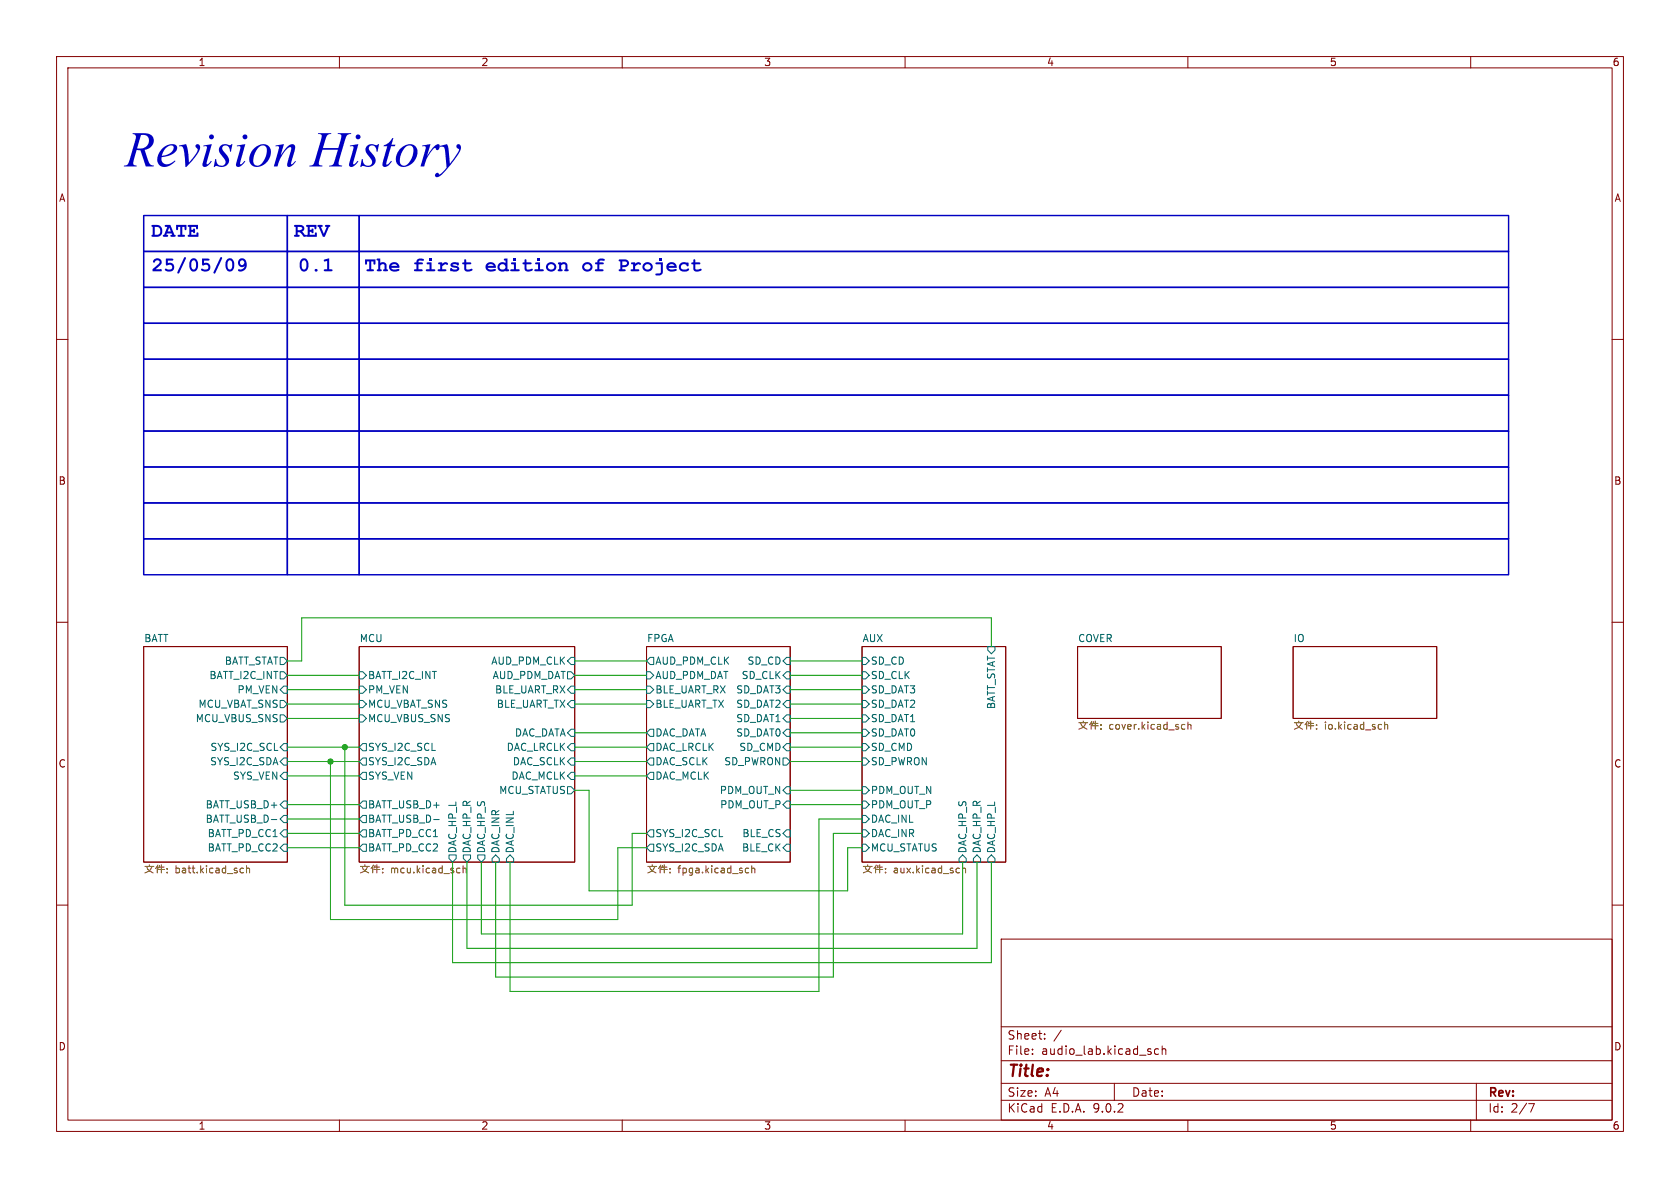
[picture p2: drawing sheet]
<svg xmlns="http://www.w3.org/2000/svg" width="297mm" height="210mm" viewBox="0 0 297 210" stroke-linecap="round" stroke-linejoin="round" font-family="sans-serif">
<g fill="none" stroke="#840000" stroke-width=".18">
<path d="M10 10h277v190h-277zM12 12h273v186h-273zM60 10v2M110 10v2M160 10v2M210 10v2M260 10v2M10 60h2M285 60h2M10 110h2M25.4 114.3h25.4v38.1h-25.4zM63.5 114.3h38.1v38.1h-38.1z"/>
<path d="M114.3 114.3h25.4v38.1h-25.4zM152.4 114.3h25.4v38.1h-25.4zM190.5 114.3h25.4v12.7h-25.4zM228.6 114.3h25.4v12.7h-25.4zM285 110h2M10 160h2M177 166h108v32h-108zM285 160h2M60 198v2M110 198v2M160 198v2M177 194.5h108"/>
<path d="M177 191.5h108M177 187.5h108M177 181.5h108M182.5 186.3v.1M182.5 185.5v.1M184.7 183.6v.1M184.7 182.8v.1M187.6 182.1l-1.3 2M197 191.5v3M204.8 185.5l-.4-.1-.3 .3v.4l.1 .2h.6M205.5 185.5l.2-.1 .3 .1 .1 .9M205.5 184.9v1.5"/>
<path d="M210 198v2M260 198v2M261 191.5v6.5M270.2 195.1h1l-.6 1.5"/>
</g>
<g fill="none" stroke="#725600" stroke-width=".18">
<path d="M190.7 127.8h1.6M191 127.8l.2 .4 1 .7M191.5 127.5v.3M192 127.8l-.6 .8-.7 .3M192.9 127.8v1.1M193 127.5l-.4 .6M193.1 128.3h1.1M193.3 127.9h.8M193.3 127.6l-.2 .5M193.6 127.5v1.4M194.7 128.8v.1M194.7 128.1v.1"/>
<path d="M209.1 128.1h.4M209.5 128.8l-.4 .1M210 128.2l.2-.1h.3l.1 .8M210 127.6v1.3M228.8 127.8h1.6M229.1 127.8l.2 .4 1 .7M229.6 127.5v.3M230.1 127.8l-.6 .8-.7 .3M231 127.8v1.1M231.1 127.5l-.4 .6M231.2 128.3h1.1M231.4 127.9h.8"/>
<path d="M231.4 127.6l-.2 .5M231.7 127.5v1.4M232.8 128.8v.1M232.8 128.1v.1M244.8 127.6v1.3M244.8 128.2l.2-.1h.3v.8M25.6 153.2h1.6M25.9 153.2l.2 .4 1 .7M26.4 152.9v.3M26.9 153.2l-.6 .8-.7 .3M27.8 153.2v1.1M27.9 152.9l-.4 .6"/>
<path d="M28 153.7h1.1M28.2 153.3h.8M28.2 153l-.2 .5M28.5 152.9v1.4M29.6 154.2v.1M29.6 153.5v.1M42.7 153.5h.3M43 154.2l-.3 .1M43.6 153.6l.2-.1h.3v.8M43.6 153v1.3M63.7 153.2h1.6M64 153.2l.2 .4 1 .7"/>
<path d="M64.5 152.9v.3M65 153.2l-.6 .8-.7 .3M65.9 153.2v1.1M66 152.9l-.4 .6M66.1 153.7h1.1M66.3 153.3h.8M66.3 153l-.2 .5M66.6 152.9v1.4M67.7 154.2v.1M67.7 153.5v.1M81.2 153.5h.1M81.3 154.2l-.1 .1"/>
<path d="M81.9 153.6l.1-.1h.3l.1 .8M81.9 153v1.3M114.5 153.2h1.6M114.8 153.2l.2 .4 1 .7M115.3 152.9v.3M115.8 153.2l-.6 .8-.7 .3M116.7 153.2v1.1M116.8 152.9l-.4 .6M116.9 153.7h1.1M117.1 153.3h.8M117.1 153l-.2 .5M117.4 152.9v1.4"/>
<path d="M118.5 154.2v.1M118.5 153.5v.1M132 153.5h.4M132.4 154.2l-.4 .1M132.9 153.6l.2-.1h.3l.1 .8M132.9 153v1.3M152.6 153.2h1.6M152.9 153.2l.2 .4 1 .7M153.4 152.9v.3M153.9 153.2l-.6 .8-.7 .3M154.8 153.2v1.1M154.9 152.9l-.4 .6"/>
<path d="M155 153.7h1.1M155.2 153.3h.8M155.2 153l-.2 .5M155.5 152.9v1.4M156.6 154.2v.1M156.6 153.5v.1M170.2 153.6l.1-.1h.3l.1 .8M170.2 153v1.3"/>
</g>
<g fill="none" stroke="#006464" stroke-width=".18">
<path d="M49.5 118.7h.7l.6 .7-.6 .6h-.7zM49.5 116.2h.7l.6 .6-.6 .7h-.7zM63.5 118.7h.6l.7 .7-.7 .6h-.6zM100.3 116.8l.7-.6h.6v1.3h-.6zM100.3 118.7h.7l.6 .7-.6 .6h-.7zM114.3 118.7h.6l.7 .7-.7 .6h-.6zM114.9 116.2h.7v1.3h-.7l-.6-.7zM139.1 116.2h.6v1.3h-.6l-.7-.7zM139.1 118.7h.6v1.3h-.6l-.7-.6zM152.4 116.2h.6l.7 .6-.7 .7h-.6zM152.4 118.7h.6l.7 .7-.7 .6h-.6zM174.6 114.3h1.3v.6l-.6 .7-.7-.7z"/>
<path d="M49.5 123.8h.7l.6 .7-.6 .6h-.7zM49.5 126.4h.7l.6 .6-.6 .6h-.7zM50.2 131.4h.6v1.3h-.6l-.7-.6zM50.2 134h.6v1.3h-.6l-.7-.7zM50.2 136.5h.6v1.3h-.6l-.7-.6zM50.2 121.3h.6v1.3h-.6l-.7-.7zM63.5 123.8h.6l.7 .7-.7 .6h-.6zM63.5 126.4h.6l.7 .6-.7 .6h-.6zM63.5 121.3h.6l.7 .6-.7 .7h-.6zM64.1 131.4h.7v1.3h-.7l-.6-.6zM64.1 134h.7v1.3h-.7l-.6-.7zM64.1 136.5h.7v1.3h-.7l-.6-.6z"/>
<path d="M100.3 124.5l.7-.7h.6v1.3h-.6zM100.3 129.5l.7-.6h.6v1.3h-.6zM100.3 134.6l.7-.6h.6v1.3h-.6zM100.3 139.1h.7l.6 .6-.6 .6h-.7zM101 121.3h.6v1.3h-.6l-.7-.7zM101 131.4h.6v1.3h-.6l-.7-.6zM101 136.5h.6v1.3h-.6l-.7-.6zM114.3 121.3h.6l.7 .6-.7 .7h-.6zM114.3 123.8h.6l.7 .7-.7 .6h-.6zM114.9 128.9h.7v1.3h-.7l-.6-.7zM114.9 131.4h.7v1.3h-.7l-.6-.6zM114.9 136.5h.7v1.3h-.7l-.6-.6z"/>
<path d="M114.9 134h.7v1.3h-.7l-.6-.7zM138.4 134h.7l.6 .6-.6 .7h-.7zM139.1 131.4h.6v1.3h-.6l-.7-.6zM139.1 128.9h.6v1.3h-.6l-.7-.7zM139.1 126.4h.6v1.2h-.6l-.7-.6zM139.1 123.8h.6v1.3h-.6l-.7-.6zM139.1 121.3h.6v1.3h-.6l-.7-.7zM139.1 139.1h.6v1.2h-.6l-.7-.6zM152.4 139.1h.6l.7 .6-.7 .6h-.6zM152.4 128.9h.6l.7 .6-.7 .7h-.6zM152.4 126.4h.6l.7 .6-.7 .6h-.6zM152.4 123.8h.6l.7 .7-.7 .6h-.6z"/>
<path d="M152.4 121.3h.6l.7 .6-.7 .7h-.6zM152.4 131.4h.6l.7 .7-.7 .6h-.6zM152.4 134h.6l.7 .6-.7 .7h-.6zM48 144.9h.9M50.2 146.7h.6v1.3h-.6l-.7-.7zM50.2 149.2h.6v1.3h-.6l-.7-.6zM50.2 141.6h.6v1.3h-.6l-.7-.7zM50.2 144.1h.6v1.3h-.6l-.7-.6zM64.1 146.7h.7v1.3h-.7l-.6-.7zM64.1 149.2h.7v1.3h-.7l-.6-.6zM64.1 141.6h.7v1.3h-.7l-.6-.7zM64.1 144.1h.7v1.3h-.7l-.6-.6z"/>
<path d="M76.7 144.9h.9M79.4 151.1h1.2v.7l-.6 .6-.6-.6zM81.9 151.1h1.3v.7l-.7 .6-.6-.6zM84.5 151.1h1.2v.7l-.6 .6-.6-.6zM87.6 151.1l.7 .7v.6h-1.3v-.6zM90.2 151.1l.6 .7v.6h-1.3v-.6zM114.9 146.7h.7v1.3h-.7l-.6-.7zM114.9 149.2h.7v1.3h-.7l-.6-.6zM139.1 141.6h.6v1.3h-.6l-.7-.7zM139.1 149.2h.6v1.3h-.6l-.7-.6zM139.1 146.7h.6v1.3h-.6l-.7-.7zM152.4 149.2h.6l.7 .7-.7 .6h-.6z"/>
<path d="M152.4 141.6h.6l.7 .6-.7 .7h-.6zM152.4 144.1h.6l.7 .7-.7 .6h-.6zM152.4 146.7h.6l.7 .6-.7 .7h-.6zM170.2 151.1l.6 .7v.6h-1.3v-.6zM172.1 151.8l.6-.7 .7 .7v.6h-1.3zM175.3 151.1l.6 .7v.6h-1.3v-.6z"/>
</g>
<g fill="none" stroke="#009600" stroke-width=".18">
<path d="M50.8 119.4h12.7M101.6 116.8h12.7M101.6 119.4h12.7M139.7 116.8h12.7M139.7 119.4h12.7M175.3 114.3v-5.1h-122v7.6h-2.5M50.8 134.6h12.7M50.8 132.1h12.7M50.8 137.2h12.7M50.8 121.9h12.7M50.8 124.5h12.7M50.8 127h12.7"/>
<path d="M58.4 134.6v28h50.8v-12.7h5.1M61 132.1v27.9h50.8v-12.7h2.5M101.6 139.7h2.5v17.8h45.8v-7.6h2.5M101.6 134.6h12.7M101.6 132.1h12.7M101.6 137.2h12.7M101.6 121.9h12.7M101.6 124.5h12.7M101.6 129.5h12.7M139.7 139.7h12.7M139.7 134.6h12.7M139.7 132.1h12.7"/>
<path d="M139.7 121.9h12.7M139.7 124.5h12.7M139.7 129.5h12.7M139.7 127h12.7M50.8 147.3h12.7M50.8 144.8h12.7M50.8 149.9h12.7M50.8 142.2h12.7M80 152.4v17.8h95.3v-17.8M82.5 152.4v15.2h90.2v-15.2M85.1 152.4v12.7h85.1v-12.7M139.7 142.2h12.7"/>
<path d="M152.4 147.3h-5.1v25.4h-59.7v-20.3M152.4 144.8h-7.6v30.5h-54.6v-22.9"/>
</g>
<path d="M63.5 38.1h203.2v6.4h-203.2zM63.5 50.8h203.2v6.4h-203.2zM63.5 44.5h203.2v6.3h-203.2zM63.5 57.2h203.2v6.3h-203.2zM63.5 69.9h203.2v6.3h-203.2zM63.5 76.2h203.2v6.4h-203.2zM63.5 63.5h203.2v6.4h-203.2zM63.5 82.6h203.2v6.3h-203.2zM63.5 95.3h203.2v6.3h-203.2zM63.5 88.9h203.2v6.4h-203.2z" fill="none" stroke="#0000c2" stroke-width=".25"/>
<g fill="#0000c2">
<path d="M79.8 46.5l.4-.1h.5a.26 .26 0 0 1 .4 .2 .26 .26 0 0 1-.3 .3l-.4-.2-.3 .1v.1a1.11 1.11 0 0 1 1.1 .5 .91 .91 0 0 1-1.4 .5 .27 .27 0 0 1-.3-.2 .27 .27 0 0 1 .2-.3 .27 .27 0 0 1 .3 .2h.1a.41 .41 0 0 0 .7-.2h-.1a.96 .96 0 0 1-1.1-.6z"/>
<path d="M82.1 45.9h.3v.5l.9 .1-.1 .2h-.8v.7a.64 .64 0 0 0 1 .1l.1 .1a.83 .83 0 0 1-1.4-.1v-.8h-.3l-.1-.1 .1-.2h.3z"/>
<path d="M96.7 46.7a.9 .9 0 0 1 1.4-.2 .9 .9 0 0 1 0 1.4 .9 .9 0 0 1-1.4-.2l-.2-.5h.4a.53 .53 0 0 0 .4 .5 .53 .53 0 0 0 .6-.4 .53 .53 0 0 0-.3-.6l-.5 .1-.2 .4h-.4z"/>
<path d="M98.7 46.4h.5v.1a.67 .67 0 0 1 .7-.1 .67 .67 0 0 1 .4 .5v.7h.2v.3l-.5 .1-.3-.2 .3-.2v-.7a.4 .4 0 0 0-.4-.2 .4 .4 0 0 0-.4 .2v.7l.2 .1 .1 .2-.3 .1-.6-.1v-.2l.2-.1v-.9l-.2-.1z"/>
<path d="M122.6 45.9h.3v.5l.9 .1-.1 .2h-.8v.7a.64 .64 0 0 0 1 .1l.1 .1a.83 .83 0 0 1-1.4-.1v-.8h-.3l-.1-.1 .1-.2h.3z"/>
<path d="M57.3 45.9l.9-.2v1.9h.5v.3h-1.4v-.3h.5v-1.5l-.5 .1z"/>
<path d="M42.3 45.8a.82 .82 0 0 1 1 0 .82 .82 0 0 1 .3 .9 1.04 1.04 0 0 1-.4 1 1.04 1.04 0 0 1-1.1 .1 .23 .23 0 0 1 .1-.2 .23 .23 0 0 1 .3 0 .82 .82 0 0 0 .8-.6 .71 .71 0 0 1-.8 .1 .71 .71 0 0 1-.4-.7h.3a.4 .4 0 0 0 .5 .4 .4 .4 0 0 0 .3-.6 .4 .4 0 0 0-.6-.1l-.2 .3h-.3z"/>
</g>
<g fill="none" stroke="#0000c2" stroke-width=".25">
<path d="M25.4 38.1h25.4v6.4h-25.4zM50.8 38.1h12.7v6.4h-12.7zM25.4 50.8h25.4v6.4h-25.4zM25.4 57.2h25.4v6.3h-25.4zM25.4 44.5h25.4v6.3h-25.4zM50.8 57.2h12.7v6.3h-12.7zM50.8 44.5h12.7v6.3h-12.7zM50.8 50.8h12.7v6.4h-12.7zM25.4 76.2h25.4v6.4h-25.4zM25.4 69.9h25.4v6.3h-25.4zM25.4 63.5h25.4v6.4h-25.4zM50.8 76.2h12.7v6.4h-12.7z"/>
<path d="M50.8 69.9h12.7v6.3h-12.7zM50.8 63.5h12.7v6.4h-12.7zM25.4 82.6h25.4v6.3h-25.4zM25.4 88.9h25.4v6.4h-25.4zM25.4 95.3h25.4v6.3h-25.4zM50.8 95.3h12.7v6.3h-12.7zM50.8 82.6h12.7v6.3h-12.7zM50.8 88.9h12.7v6.4h-12.7z"/>
</g>
<g fill="#009600" stroke="#009600" stroke-width=".18">
<circle cx="61" cy="132.1" r=".46"/>
<circle cx="58.4" cy="134.6" r=".46"/>
</g>
<text font-size="8.8" fill="#0000c2" x="22.1" y="31.7">RevisionHistory</text>
<g font-size="3.5" fill="#0000c2">
<text x="26.7" y="42.8">DATE</text>
<text x="51.9" y="42.8">REV</text>
<text x="26.8" y="48.9">25/05/09</text>
<text x="52.7" y="48.9">0.1</text>
<text x="64.4" y="48.9">The first</text>
<text x="85.7" y="48.9">edition</text>
<text x="102.8" y="48.9">of</text>
<text x="109.2" y="48.9">Project</text>
</g>
<text font-size="2.8" fill="#840000" x="178" y="190.9">Title:</text>
<g font-size="2.1" fill="#840000">
<text x="178" y="184">Sheet:</text>
<text x="178" y="186.7">File:</text>
<text x="184.1" y="186.7">audio_lab.kicad_sch</text>
<text x="178" y="196.9">KiCad</text>
<text x="178" y="194.1">Size:</text>
<text x="184.7" y="194.1">A4</text>
<text x="185.7" y="196.9">E.D.A.</text>
<text x="193.3" y="196.9">9.0.2</text>
<text x="200" y="194.1">Date:</text>
<text x="263" y="194.3">Rev:</text>
<text x="263" y="196.9">Id:</text>
<text x="267.1" y="196.9">2/7</text>
</g>
<g font-size="1.8" fill="#840000">
<text x="35" y="11.9">1</text>
<text x="85" y="11.9">2</text>
<text x="135" y="11.9">3</text>
<text x="185" y="11.9">4</text>
<text x="235" y="11.9">5</text>
<text x="285" y="11.9">6</text>
<text x="10.3" y="35.9">A</text>
<text x="285.3" y="35.9">A</text>
<text x="10.3" y="85.9">B</text>
<text x="285.3" y="85.9">B</text>
<text x="10.3" y="135.9">C</text>
<text x="285.3" y="135.9">C</text>
<text x="10.3" y="185.9">D</text>
<text x="285.3" y="185.9">D</text>
<text x="35" y="199.9">1</text>
<text x="85" y="199.9">2</text>
<text x="135" y="199.9">3</text>
<text x="185" y="199.9">4</text>
<text x="235" y="199.9">5</text>
<text x="285" y="199.9">6</text>
</g>
<g font-size="1.8" fill="#006464">
<text x="25.4" y="113.6">BATT</text>
<text x="63.5" y="113.6">MCU</text>
<text x="114.3" y="113.6">FPGA</text>
<text x="152.4" y="113.6">AUX</text>
<text x="190.5" y="113.6">COVER</text>
<text x="228.6" y="113.6">IO</text>
<text x="39.6" y="117.7">BATT_STAT</text>
<text x="86.8" y="117.7">AUD_PDM_CLK</text>
<text x="115.8" y="117.7">AUD_PDM_CLK</text>
<text x="132" y="117.7">SD_CD</text>
<text x="153.9" y="117.7">SD_CD</text>
<text x="35" y="125.3">MCU_VBAT_SNS</text>
<text x="36.9" y="120.2">BATT_I2C_INT</text>
<text x="41.9" y="122.8">PM_VEN</text>
<text x="65" y="120.2">BATT_I2C_INT</text>
<text x="65" y="125.3">MCU_VBAT_SNS</text>
<text x="65" y="122.8">PM_VEN</text>
<text x="87" y="120.2">AUD_PDM_DAT</text>
<text x="87.4" y="122.8">BLE_UART_RX</text>
<text x="87.7" y="125.3">BLE_UART_TX</text>
<text x="115.8" y="120.2">AUD_PDM_DAT</text>
<text x="115.8" y="122.8">BLE_UART_RX</text>
<text x="115.8" y="125.3">BLE_UART_TX</text>
<text x="130.1" y="125.3">SD_DAT2</text>
<text x="130.1" y="122.8">SD_DAT3</text>
<text x="131" y="120.2">SD_CLK</text>
<text x="153.9" y="120.2">SD_CLK</text>
<text x="153.9" y="125.3">SD_DAT2</text>
<text x="153.9" y="122.8">SD_DAT3</text>
<text x="176.1" y="125.5" transform="rotate(-90 176.1 125.5)">BATT_STAT</text>
<text x="34.5" y="127.9">MCU_VBUS_SNS</text>
<text x="65" y="127.9">MCU_VBUS_SNS</text>
<text x="90.9" y="130.4">DAC_DATA</text>
<text x="115.8" y="130.4">DAC_DATA</text>
<text x="130.1" y="130.4">SD_DAT0</text>
<text x="130.1" y="127.9">SD_DAT1</text>
<text x="153.9" y="130.4">SD_DAT0</text>
<text x="153.9" y="127.9">SD_DAT1</text>
<text x="37" y="135.5">SYS_I2C_SDA</text>
<text x="37.1" y="132.9">SYS_I2C_SCL</text>
<text x="65" y="132.9">SYS_I2C_SCL</text>
<text x="65" y="135.5">SYS_I2C_SDA</text>
<text x="89.5" y="132.9">DAC_LRCLK</text>
<text x="90.6" y="135.5">DAC_SCLK</text>
<text x="115.8" y="132.9">DAC_LRCLK</text>
<text x="115.8" y="135.5">DAC_SCLK</text>
<text x="127.9" y="135.5">SD_PWRON</text>
<text x="130.6" y="132.9">SD_CMD</text>
<text x="153.9" y="132.9">SD_CMD</text>
<text x="153.9" y="135.5">SD_PWRON</text>
<text x="36.3" y="143.1">BATT_USB_D+</text>
<text x="41.1" y="138">SYS_VEN</text>
<text x="65" y="143.1">BATT_USB_D+</text>
<text x="65" y="138">SYS_VEN</text>
<text x="88.1" y="140.6">MCU_STATUS</text>
<text x="90.3" y="138">DAC_MCLK</text>
<text x="115.8" y="138">DAC_MCLK</text>
<text x="127.2" y="140.6">PDM_OUT_N</text>
<text x="127.2" y="143.1">PDM_OUT_P</text>
<text x="153.9" y="140.6">PDM_OUT_N</text>
<text x="153.9" y="143.1">PDM_OUT_P</text>
<text x="36.3" y="145.6">BATT_USB_D-</text>
<text x="36.6" y="148.2">BATT_PD_CC1</text>
<text x="65" y="148.2">BATT_PD_CC1</text>
<text x="65" y="145.6">BATT_USB_D-</text>
<text x="115.8" y="148.2">SYS_I2C_SCL</text>
<text x="131.1" y="148.2">BLE_CS</text>
<text x="153.9" y="145.6">DAC_INL</text>
<text x="153.9" y="148.2">DAC_INR</text>
<text x="36.6" y="150.7">BATT_PD_CC2</text>
<text x="65" y="150.7">BATT_PD_CC2</text>
<text x="80.9" y="150.9" transform="rotate(-90 80.9 150.9)">DAC_HP_L</text>
<text x="83.4" y="150.9" transform="rotate(-90 83.4 150.9)">DAC_HP_R</text>
<text x="86" y="150.9" transform="rotate(-90 86 150.9)">DAC_HP_S</text>
<text x="88.5" y="150.9" transform="rotate(-90 88.5 150.9)">DAC_INR</text>
<text x="91" y="150.9" transform="rotate(-90 91 150.9)">DAC_INL</text>
<text x="115.8" y="150.7">SYS_I2C_SDA</text>
<text x="131.1" y="150.7">BLE_CK</text>
<text x="153.9" y="150.7">MCU_STATUS</text>
<text x="171" y="150.9" transform="rotate(-90 171 150.9)">DAC_HP_S</text>
<text x="173.6" y="150.9" transform="rotate(-90 173.6 150.9)">DAC_HP_R</text>
<text x="176.1" y="150.9" transform="rotate(-90 176.1 150.9)">DAC_HP_L</text>
</g>
<g font-size="1.8" fill="#725600">
<text x="196" y="129.3">cover.kicad_sch</text>
<text x="234.1" y="129.3">io.kicad_sch</text>
<text x="30.9" y="154.7">batt.kicad_sch</text>
<text x="69" y="154.7">mcu.kicad_sch</text>
<text x="119.8" y="154.7">fpga.kicad_sch</text>
<text x="157.9" y="154.7">aux.kicad_sch</text>
</g>
</svg>
